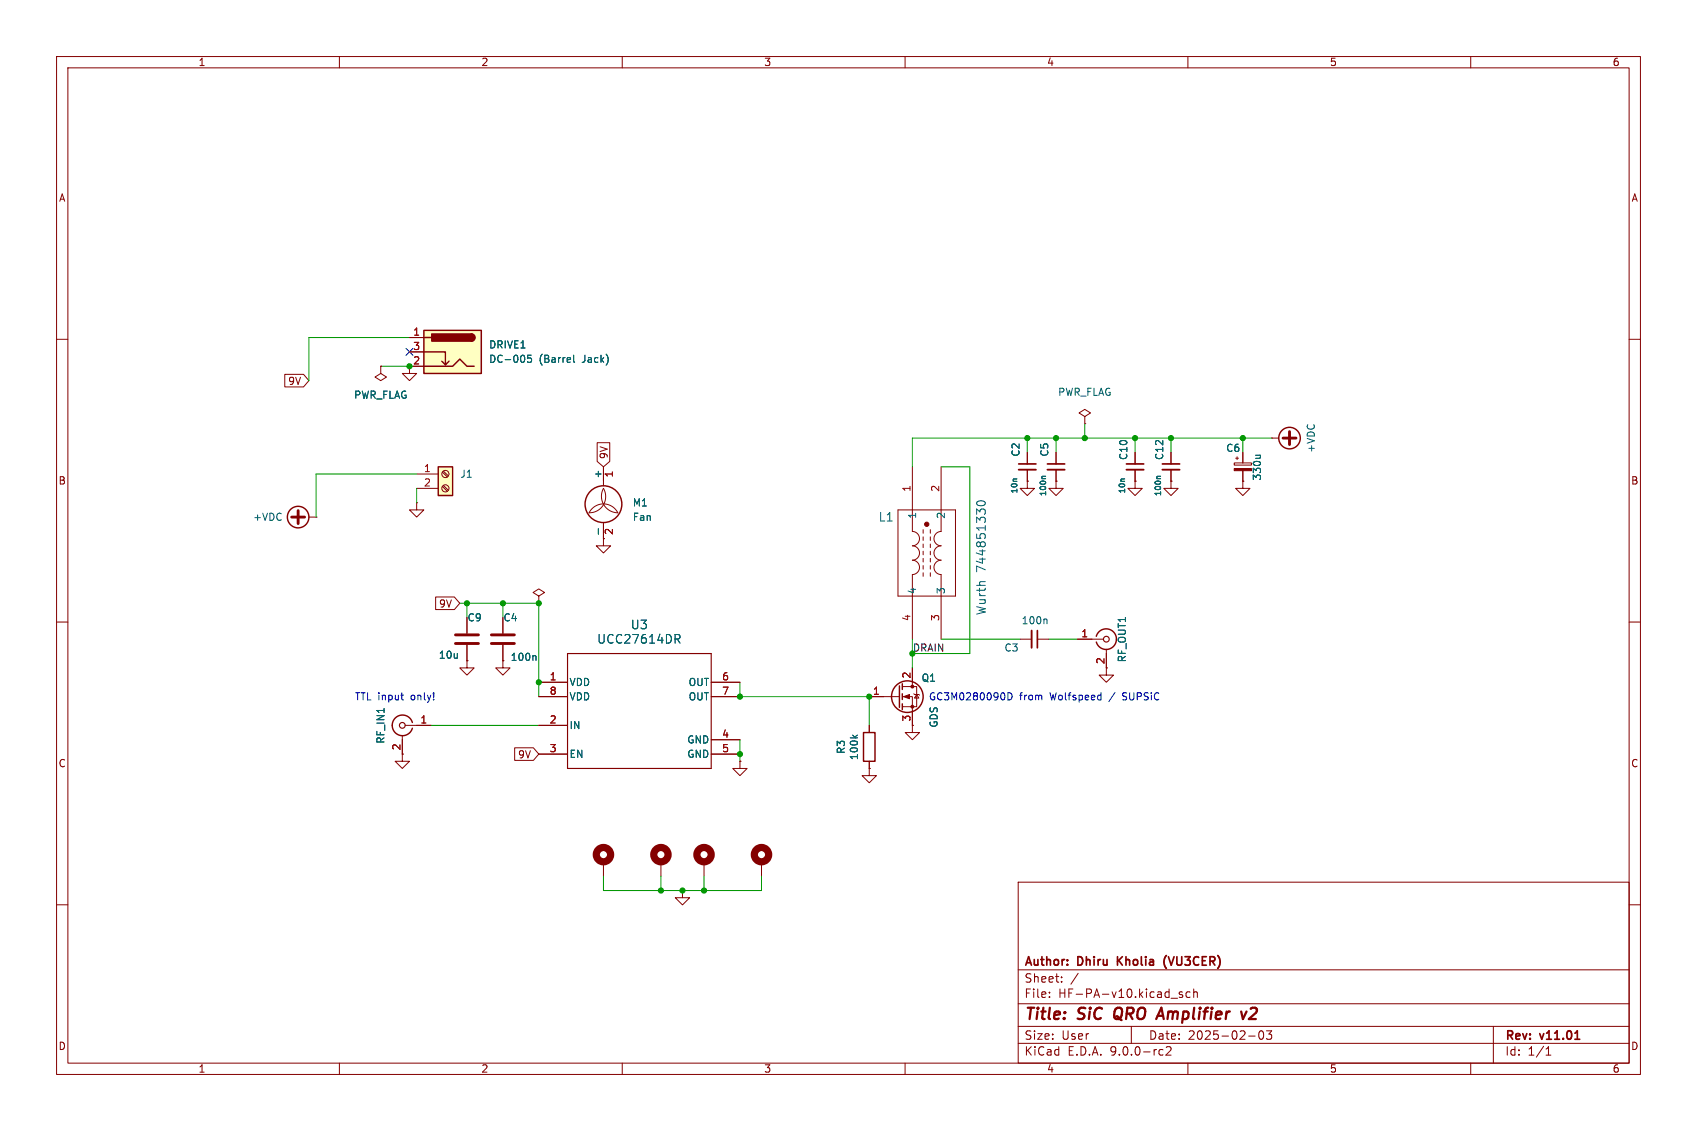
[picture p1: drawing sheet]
<svg xmlns="http://www.w3.org/2000/svg" width="300mm" height="200mm" viewBox="0 0 300 200" stroke-linecap="round" stroke-linejoin="round" font-family="sans-serif">
<g fill="none" stroke="#840000" stroke-width=".18">
<path d="M10 10h280v180h-280zM12 12h276v176h-276zM60 10v2M110 10v2M160 10v2M210 10v2M260 10v2M10 60h2M67.3 64.8v1.2l1 .7-1 .6-1-.6 1-.7M67.3 64.8h.1M72.4 64.8v1.2h1.3l-1.3 1.3-1.3-1.3h1.3M191.8 73.7l1-.7-1-.6-1 .6 1 .7v1.2"/>
<path d="M191.8 74.9h.1M224.8 77.5h.1M224.8 77.5h1.3M288 60h2M54.6 91.4h1.3M55.9 91.4h.1M73.7 88.9v1.3h1.2l-1.2 1.2-1.3-1.2h1.3M73.7 88.9h.1M106.7 95.3v1.2h1.2l-1.2 1.3-1.3-1.3h1.3M106.7 95.3h.1M106.7 86.4a2.86 2.86 0 0 1-2.6 4.3 2.84 2.84 0 0 1 2.6-1.6 2.84 2.84 0 0 1 2.5 1.6 2.92 2.92 0 0 1-2.5-4.3zM106.7 82.6v3.3"/>
<path d="M106.7 92.4v2.9M158.7 90.2h10.2v15.2h-10.2zM161.3 82.6v11.4a1.27 1.27 0 0 1 1.3 1.3 1.27 1.27 0 0 1-1.3 1.2 1.27 1.27 0 0 1 1.3 1.3 1.27 1.27 0 0 1-1.3 1.3 1.27 1.27 0 0 1 1.3 1.2 1.27 1.27 0 0 1-1.3 1.3v11.4M163.2 93.7v.6M163.2 94.9v.7M163.2 96.2v.6M163.2 97.5v.6M163.2 98.7v.7M164.5 93.7v.6M164.5 94.9v.7M164.5 96.2v.6M164.5 97.5v.6"/>
<path d="M164.5 98.7v.7M166.4 82.6v11.4a1.27 1.27 0 0 0-1.3 1.3 1.27 1.27 0 0 0 1.3 1.2 1.27 1.27 0 0 0-1.3 1.3 1.27 1.27 0 0 0 1.3 1.3 1.27 1.27 0 0 0-1.3 1.2 1.27 1.27 0 0 0 1.3 1.3v11.4M181.6 85.1v1.3h1.3l-1.3 1.2-1.3-1.2h1.3M181.6 85.1h.1M181.6 80v2M181.6 83.1v2M186.7 85.1v1.3h1.3l-1.3 1.2-1.3-1.2h1.3M186.7 85.1h.1M186.7 80v2M186.7 83.1v2M200.7 85.1v1.3h1.2l-1.2 1.2-1.3-1.2h1.3M200.7 85.1h.1"/>
<path d="M200.7 80v2M200.7 83.1v2M207 85.1v1.3h1.3l-1.3 1.2-1.3-1.2h1.3M207 85.1h.1M207 80v2M207 83.1v2M218.2 81.9h3v.3h-3zM218.4 81h.5M218.7 80.8v.5M219.7 85.1v1.3h1.3l-1.3 1.2-1.3-1.2h1.3M219.7 85.1h.1M219.7 80v1.9"/>
<path d="M219.7 83.2v1.9M10 110h2M82.5 116.8v1.3h1.3l-1.3 1.3-1.2-1.3h1.2M82.5 116.8h.1M88.9 116.8v1.3h1.3l-1.3 1.3-1.3-1.3h1.3M88.9 116.8h.1M88.9 109.2v2.8M88.9 114v2.8M95.2 105.4l1.1-.6-1.1-.7-1 .7 1 .6v1.3M95.2 106.7h.1M161.3 118.1v3.3M163.2 100v.6"/>
<path d="M163.2 101.3v.6M164.5 100v.6M164.5 101.3v.6M180.3 113h2.1M183.4 113h2M190.5 113h4.6M195.6 114.8v4.6h-1.3l1.3 1.3 1.2-1.3h-1.2M288 110h2M71.1 130v4.6h1.3l-1.3 1.3-1.3-1.3h1.3M71.6 128.3h4.6M95.2 120.7h5.1M95.2 123.2h5.1"/>
<path d="M95.2 128.3h5.1M95.2 133.4h5.1M125.7 120.7h5.1M125.7 123.2h5.1M125.7 133.4h5.1M125.7 130.8h5.1M130.8 134.6v1.3h1.3l-1.3 1.3-1.3-1.3h1.3M130.8 134.6h.1M153.7 123.2h5.3M153.7 128.3v1.2M153.7 134.6v1.3M159.5 121.4h2.6v3.6h-2.6"/>
<path d="M159.5 123.2h1.8v5.1M161.3 128.3v1.2h1.3l-1.3 1.3-1.3-1.3h1.3M161.3 128.3h.1M161.5 122.7l.2 .1h.7l.2 .1M162.1 122.8l.3 .6h-.7zM106.7 152.4v2.5M116.8 152.4v2.5M120.6 157.5v1.3h1.3l-1.3 1.2-1.2-1.2h1.2M120.6 157.5h.1M124.5 152.4v2.5M134.6 152.4v2.5M180 156h108v32h-108z"/>
<path d="M10 160h2M180 177.5h108M180 171.5h108M185.5 176.2v.2M185.5 175.5v.1M187.7 173.5v.2M187.7 172.8v.1M190.6 172.1l-1.3 1.9M207 176.5h1.2M209 175.5l-.3-.1-.2 .2v.2l.5 .2v.3h-.5M210.4 175.5l-.4-.1-.3 .3v.4l.1 .2h.6M211 175.5l.2-.1 .4 .1 .1 .9"/>
<path d="M211 174.9v1.5M288 160h2M60 188v2M110 188v2M160 188v2M180 184.5h108M180 181.5h108M200 181.5v3M205.2 185.6l.4 .1M205.6 186.5l-.4 .1M206.2 185.2l.5-.1 .3 .1v.3l-.9 1.1h.9M210 188v2"/>
<path d="M220.7 183.2h1.2M222.7 182.4l.2-.1a.81 .81 0 0 1 .6 .6 .81 .81 0 0 1-.3 .8l-.2 .1a.81 .81 0 0 1-.3-1.4zM223.9 182.3h.9l-.5 .6 .4 .1v.6l-.2 .2h-.4l-.2-.2M260 188v2M264 181.5v6.5M273.3 186.6h.9M273.3 185.5l.4-.4v1.5"/>
</g>
<path d="M180.1 82h3M185.2 82h3M199.1 82h3.1M205.5 82h3M183.4 111.5v3.1M197.6 169.2v1.5M198.4 169.2l-.8 .8M206.2 169a1.72 1.72 0 0 0 0 2.3M278.4 183.8h.9" fill="none" stroke="#840000" stroke-width=".3"/>
<path d="M197.2 178.5a1.5 1.5 0 0 0 0 1.6M204.7 179.6h.9M219.4 178.9l.3 1.3 .7-1.3M221.4 178.2l-.3 .2M222.1 179.1l-1.3 1.1h1.2M204.4 180.2l.9-2 .4 2" fill="none" stroke="#840000" stroke-width=".4"/>
<path d="M180.1 83.1h3M185.2 83.1h3M199.1 83.1h3.1M205.5 83.1h3M182.4 111.5v3.1" fill="none" stroke="#840000" stroke-width=".33"/>
<g fill="none" stroke="#840000" stroke-width=".2">
<path d="M100.3 115.6h25.4v20.3h-25.4z"/>
<circle cx="195.6" cy="113" r=".51"/>
<circle cx="71.1" cy="128.3" r=".51"/>
</g>
<path d="M105.8 93.5v1M172.7 88.8a1.01 1.01 0 0 1 1.5 .1 .83 .83 0 0 1-.7 .6 .83 .83 0 0 1-.8-.3zM184.9 84.2h-.6l-.1 .3M205.2 84.2h-.5l-.2 .3M222 80.5h.8M222.7 80.5l.1 .2M94.6 115.9l.2 .2v.7M119.3 112.2h.6l.3 .3-.1 .4-.8 .1M119.7 113l.5 .7M184.9 109.5l.2 .1v.7M150.7 130l.5 .5M151.6 130l-.5 .4" fill="none" stroke="#006464" stroke-width=".18"/>
<g fill="none" stroke="#840000" stroke-width=".25">
<path d="M193.8 112.5a1.81 1.81 0 0 1 2.8-1 1.81 1.81 0 0 1 0 3 1.81 1.81 0 0 1-2.8-1M72.9 127.8a1.81 1.81 0 0 0-2.8-1 1.81 1.81 0 0 0 0 2.9 1.81 1.81 0 0 0 2.8-.9M152.7 129.5h2v5.1h-2zM159 121.3v3.8M159.5 120.9v1M159.5 122.7v1M159.5 124.5v1"/>
<circle cx="228" cy="77.5" r="1.9"/>
<circle cx="52.7" cy="91.4" r="1.9"/>
<circle cx="106.7" cy="89.2" r="3.3"/>
<circle cx="160.4" cy="123.2" r="2.79"/>
</g>
<g fill="#840000" stroke="#840000" stroke-width=".18">
<path d="M159.8 123.2l1-.4v.8z"/>
<path d="M218.2 82.9h3v.3h-3z"/>
<circle cx="161.3" cy="121.4" r=".25"/>
<circle cx="161.3" cy="125" r=".25"/>
<circle cx="163.8" cy="92.7" r=".38"/>
</g>
<g fill="none" stroke="#840000" stroke-width="1.3">
<circle cx="106.7" cy="151.1" r="1.27"/>
<circle cx="116.8" cy="151.1" r="1.27"/>
<circle cx="124.5" cy="151.1" r="1.27"/>
<circle cx="134.6" cy="151.1" r="1.27"/>
</g>
<path d="M226.8 77.5h2.3M228 76.3v2.3M51.6 91.4h2.2M52.7 90.3v2.3M86.9 112.3h4M86.9 113.8h4" fill="none" stroke="#840000" stroke-width=".51"/>
<path d="M74.9 58.4h10.2v7.6h-10.2z" fill="#ffffc2"/>
<path d="M74.9 58.4h10.2v7.6h-10.2zM74.9 59.7h1.3M83.3 59.1a.64 .64 0 0 1 .6 .6 .64 .64 0 0 1-.6 .6M74.9 64.8h5.1l1.3-1.3 1.2 1.3h1.3M74.9 62.2h3.8v2.3l.7-.6M78.1 63.9l.6 .6" fill="none" stroke="#840000" stroke-width=".25"/>
<g fill="#840000" stroke="#840000" stroke-width=".25">
<path d="M83.3 59.1a.64 .64 0 0 1 .6 .6 .64 .64 0 0 1-.6 .6z"/>
<path d="M76.3 59.1h7v1.2h-7z"/>
</g>
<path d="M72.4 59.7h2.5M72.4 62.2h2.5M72.4 64.8h2.5" fill="none" stroke="#840000" stroke-width=".18"/>
<path d="M93.9 62.8h-.6l-.1 .6 .2-.1 .4 .1 .2 .1-.1 .5-.2 .1-.5-.1M101.4 62.8v1.1l.2 .2" fill="none" stroke="#006464" stroke-width=".18"/>
<path d="M77.5 82.6h2.5v5h-2.5z" fill="#ffffc2"/>
<path d="M77.5 82.6h2.5v5h-2.5z" fill="none" stroke="#840000" stroke-width=".25"/>
<g fill="none" stroke="#840000" stroke-width=".18">
<path d="M72.4 59.7h2.5M50.3 66.2h3.4l.9 1.1-.9 1.1h-3.4zM67.3 64.8h.1M72.4 62.2h2.5M72.4 64.8h2.5M105.6 78.3h2.2v3.3l-1.1 1-1.1-1zM73.7 83.8h3.8M73.7 86.4h3.8M78.2 83.5l.9 .8M78.2 86l.9 .9M78.4 83.3l.8 .9M78.4 85.9l.8 .8"/>
<path d="M106.7 95.3h.1M106.7 82.6v2.5M106.7 92.7v2.6M181.6 85.1h.1M181.6 80v2M181.6 83.1v2M186.7 85.1h.1M186.7 80v2M186.7 83.1v2M200.7 85.1h.1M200.7 80v2M200.7 83.1v2"/>
<path d="M207 85.1h.1M207 80v2M207 83.1v2M219.7 85.1h.1M219.7 80v1.9M219.7 83.2v1.9M77 105.6h3.3l1 1.1-1 1.1h-3.3zM82.5 116.8h.1M82.5 109.2v2.8M82.5 114v2.8M88.9 116.8h.1M88.9 109.2v2.8"/>
<path d="M88.9 114v2.8M161.3 118.1v2.6M190.5 113h2.5M195.6 115.6v2.5M71.1 130.8v2.6M73.7 128.3h2.5M91 132.2h3.3l.9 1.2-.9 1.1h-3.3zM95.2 120.7h5.1M95.2 123.2h5.1M95.2 128.3h5.1M95.2 133.4h5.1M125.7 120.7h5.1"/>
<path d="M125.7 123.2h5.1M125.7 133.4h5.1M125.7 130.8h5.1M130.8 134.6h.1M153.7 135.9v1.3h1.2l-1.2 1.2-1.3-1.2h1.3M153.7 135.9h.1M153.7 123.2h2.5M153.7 128.3v1.2M153.7 134.6v1.3M161.3 128.3h.1M161.3 125.7v2.6"/>
<circle cx="78.7" cy="83.8" r=".63"/>
<circle cx="78.7" cy="86.4" r=".63"/>
</g>
<path d="M80.5 112.3h4.1M80.5 113.8h4.1" fill="none" stroke="#840000" stroke-width=".51"/>
<g fill="none" stroke="#009600" stroke-width=".18">
<path d="M72.4 59.7h-17.8v7.6M67.3 64.8h5.1M181.6 77.5v2.5M186.7 77.5v2.5M191.8 74.9v2.6M200.7 77.5v2.5M207 77.5v2.5M219.7 77.5v2.5M224.8 77.5h-63.5v5.1M73.7 86.4v2.5M73.7 83.8h-17.8v7.6M166.4 82.6h5v33h-10.1"/>
<path d="M81.3 106.7h13.9v16.5M82.5 106.7v2.5M88.9 106.7v2.5M161.3 113v5.1M166.4 113h13.9M185.4 113h5.1M76.2 128.3h19M130.8 120.7v2.5h22.9v5.1M130.8 130.8v3.8M106.7 154.9v2.6h27.9v-2.6M116.8 154.9v2.6M124.5 154.9v2.6"/>
</g>
<path d="M71.8 61.6l1.2 1.2M73 61.6l-1.2 1.2" fill="none" stroke="#000084" stroke-width=".18"/>
<path d="M70.8 122.9h.5M71.1 123.7l.2 .1M178.2 122.5a.64 .64 0 0 1 .7 .6 .64 .64 0 0 1-.7 .7zM194.5 122.9l.1 .1M194.6 122.5v1.3M194.6 123.7l-.1 .1" fill="none" stroke="#0000c2" stroke-width=".18"/>
<path d="M93.9 62.8h-.6l-.1 .6 .2-.1 .4 .1 .2 .1-.1 .5-.2 .1-.5-.1M101.4 62.8v1.1l.2 .2M105.8 93.5v1M184.9 84.2h-.6l-.1 .3M205.2 84.2h-.5l-.2 .3M222 80.5h.8M222.7 80.5l.1 .2M94.6 115.9l.2 .2v.7M119.3 112.2h.6l.3 .3-.1 .4-.8 .1M119.7 113l.5 .7M150.7 130l.5 .5M151.6 130l-.5 .4" fill="none" stroke="#006464" stroke-width=".18"/>
<g fill="#009600" stroke="#009600" stroke-width=".18">
<circle cx="95.2" cy="120.7" r=".46"/>
<circle cx="130.8" cy="133.4" r=".46"/>
<circle cx="124.5" cy="157.5" r=".46"/>
<circle cx="120.6" cy="157.5" r=".46"/>
<circle cx="88.9" cy="106.7" r=".46"/>
<circle cx="116.8" cy="157.5" r=".46"/>
<circle cx="130.8" cy="123.2" r=".46"/>
<circle cx="153.7" cy="123.2" r=".46"/>
<circle cx="181.6" cy="77.5" r=".46"/>
<circle cx="161.3" cy="115.6" r=".46"/>
<circle cx="72.4" cy="64.8" r=".46"/>
<circle cx="82.5" cy="106.7" r=".46"/>
<circle cx="95.2" cy="106.7" r=".46"/>
<circle cx="186.7" cy="77.5" r=".46"/>
<circle cx="191.8" cy="77.5" r=".46"/>
<circle cx="200.7" cy="77.5" r=".46"/>
<circle cx="219.7" cy="77.5" r=".46"/>
<circle cx="207" cy="77.5" r=".46"/>
</g>
<g font-size="2.8" fill="#840000">
<text x="181" y="180.9">Title:</text>
<text x="190.7" y="180.9">SiC</text>
<text x="197.8" y="180.9">QRO</text>
<text x="206.4" y="180.9">Amplifier</text>
<text x="221.9" y="180.9">v2</text>
</g>
<g font-size="2.1" fill="#006464">
<text x="155.3" y="92.4">L1</text>
<text x="174.5" y="101.3" transform="rotate(-90 174.5 101.3)">744851330</text>
<text x="111.4" y="111.5">U3</text>
<text x="174.5" y="108.9" transform="rotate(-90 174.5 108.9)">Wurth</text>
<text x="105.5" y="114">UCC27614DR</text>
</g>
<g font-size="2.1" fill="#840000">
<text x="181" y="174">Sheet:</text>
<text x="181" y="171.2">Author:</text>
<text x="190.6" y="171.2">Dhiru</text>
<text x="198.2" y="171.2">Kholia</text>
<text x="207" y="171.2">(VU3CER)</text>
<text x="181" y="176.7">File:</text>
<text x="187.1" y="176.7">HF-PA-v10.kicad_sch</text>
<text x="181" y="184.1">Size:</text>
<text x="187.7" y="184.1">User</text>
<text x="203" y="184.1">Date:</text>
<text x="210" y="184.1">2025-02-03</text>
<text x="266" y="184.3">Rev:</text>
<text x="272.4" y="184.3">v11.01</text>
<text x="181" y="186.9">KiCad</text>
<text x="188.7" y="186.9">E.D.A.</text>
<text x="196.3" y="186.9">9.0.0-rc2</text>
<text x="266" y="186.9">Id:</text>
<text x="270.1" y="186.9">1/1</text>
</g>
<g font-size="1.8" fill="#840000">
<text x="35" y="11.9">1</text>
<text x="85" y="11.9">2</text>
<text x="135" y="11.9">3</text>
<text x="185" y="11.9">4</text>
<text x="235" y="11.9">5</text>
<text x="285" y="11.9">6</text>
<text x="10.3" y="35.9">A</text>
<text x="288.3" y="35.9">A</text>
<text x="73" y="64.5">2</text>
<text x="50.8" y="68.3">9V</text>
<text x="107.6" y="81.3" transform="rotate(-90 107.6 81.3)">9V</text>
<text x="10.3" y="85.9">B</text>
<text x="288.3" y="85.9">B</text>
<text x="77.5" y="107.6">9V</text>
<text x="195.3" y="117.5" transform="rotate(-90 195.3 117.5)">2</text>
<text x="10.3" y="135.9">C</text>
<text x="70.9" y="132.8" transform="rotate(-90 70.9 132.8)">2</text>
<text x="91.5" y="134.3">9V</text>
<text x="288.3" y="135.9">C</text>
<text x="10.3" y="185.9">D</text>
<text x="288.3" y="185.9">D</text>
<text x="35" y="189.9">1</text>
<text x="85" y="189.9">2</text>
<text x="135" y="189.9">3</text>
<text x="185" y="189.9">4</text>
<text x="235" y="189.9">5</text>
<text x="285" y="189.9">6</text>
</g>
<g font-size="1.8" fill="#a90000">
<text x="73" y="59.4">1</text>
<text x="73" y="62">3</text>
<text x="74.9" y="83.6">1</text>
<text x="74.9" y="86.1">2</text>
<text x="108.7" y="84.5" transform="rotate(-90 108.7 84.5)">1</text>
<text x="161" y="87.1" transform="rotate(-90 161 87.1)">1</text>
<text x="166.1" y="87.1" transform="rotate(-90 166.1 87.1)">2</text>
<text x="108.7" y="94.7" transform="rotate(-90 108.7 94.7)">2</text>
<text x="161" y="109.9" transform="rotate(-90 161 109.9)">4</text>
<text x="166.1" y="109.9" transform="rotate(-90 166.1 109.9)">3</text>
<text x="191.1" y="112.8">1</text>
<text x="97.1" y="120.4">1</text>
<text x="97.1" y="122.9">8</text>
<text x="127.6" y="120.4">6</text>
<text x="127.6" y="122.9">7</text>
<text x="154.2" y="122.9">1</text>
<text x="161" y="120.1" transform="rotate(-90 161 120.1)">2</text>
<text x="74.2" y="128">1</text>
<text x="97.1" y="128">2</text>
<text x="127.6" y="130.6">4</text>
<text x="161" y="127.7" transform="rotate(-90 161 127.7)">3</text>
<text x="97.1" y="133.1">3</text>
<text x="127.6" y="133.1">5</text>
</g>
<g font-size="1.8" fill="#006464">
<text x="86.4" y="61.8">DRIVE1</text>
<text x="86.4" y="64.4">DC-005</text>
<text x="95.3" y="64.4">(Barrel</text>
<text x="103" y="64.4">Jack)</text>
<text x="62.5" y="70.7">PWR_FLAG</text>
<text x="187" y="70.2">PWR_FLAG</text>
<text x="180.4" y="80.8" transform="rotate(-90 180.4 80.8)">C2</text>
<text x="185.5" y="80.8" transform="rotate(-90 185.5 80.8)">C5</text>
<text x="199.5" y="81.4" transform="rotate(-90 199.5 81.4)">C10</text>
<text x="205.8" y="81.4" transform="rotate(-90 205.8 81.4)">C12</text>
<text x="216.7" y="80.1">C6</text>
<text x="232.6" y="80.2" transform="rotate(-90 232.6 80.2)">+VDC</text>
<text x="81.3" y="84.7">J1</text>
<text x="106.4" y="84.7" transform="rotate(-90 106.4 84.7)">+</text>
<text x="111.8" y="89.8">M1</text>
<text x="223.1" y="85.1" transform="rotate(-90 223.1 85.1)">330u</text>
<text x="44.6" y="92.3">+VDC</text>
<text x="111.8" y="92.3">Fan</text>
<text x="162.2" y="91.8" transform="rotate(-90 162.2 91.8)">1</text>
<text x="167.2" y="91.8" transform="rotate(-90 167.2 91.8)">2</text>
<text x="162.2" y="105.2" transform="rotate(-90 162.2 105.2)">4</text>
<text x="167.2" y="105.2" transform="rotate(-90 167.2 105.2)">3</text>
<text x="82.6" y="110.1">C9</text>
<text x="88.9" y="110.1">C4</text>
<text x="180.5" y="110.6">100n</text>
<text x="77.5" y="116.7">10u</text>
<text x="90.2" y="117.1">100n</text>
<text x="177.5" y="115.4">C3</text>
<text x="199.2" y="117.2" transform="rotate(-90 199.2 117.2)">RF_OUT1</text>
<text x="100.6" y="121.5">VDD</text>
<text x="100.6" y="124.1">VDD</text>
<text x="121.6" y="121.5">OUT</text>
<text x="121.6" y="124.1">OUT</text>
<text x="162.8" y="120.8">Q1</text>
<text x="68.2" y="131.6" transform="rotate(-90 68.2 131.6)">RF_IN1</text>
<text x="100.6" y="129.1">IN</text>
<text x="121.4" y="131.7">GND</text>
<text x="166" y="128.8" transform="rotate(-90 166 128.8)">GDS</text>
<text x="100.6" y="134.2">EN</text>
<text x="121.4" y="134.2">GND</text>
<text x="149.6" y="133.4" transform="rotate(-90 149.6 133.4)">R3</text>
<text x="151.9" y="134.5" transform="rotate(-90 151.9 134.5)">100k</text>
</g>
<text font-size="1.8" fill="#0f0f0f" x="161.3" y="115.3">DRAIN</text>
<g font-size="1.8" fill="#0000c2">
<text x="62.6" y="124.1">TTL input</text>
<text x="72.7" y="124.1">only!</text>
<text x="164.1" y="124.1">GC3M0280090D</text>
<text x="180.2" y="124.1">from</text>
<text x="185.7" y="124.1">Wolfspeed</text>
<text x="196.4" y="124.1">/</text>
<text x="198.9" y="124.1">SUPSiC</text>
</g>
<g font-size="1.4" fill="#006464">
<text x="180" y="87.4" transform="rotate(-90 180 87.4)">10n</text>
<text x="185.1" y="87.8" transform="rotate(-90 185.1 87.8)">100n</text>
<text x="199.1" y="87.4" transform="rotate(-90 199.1 87.4)">10n</text>
<text x="205.4" y="87.8" transform="rotate(-90 205.4 87.8)">100n</text>
</g>
</svg>
